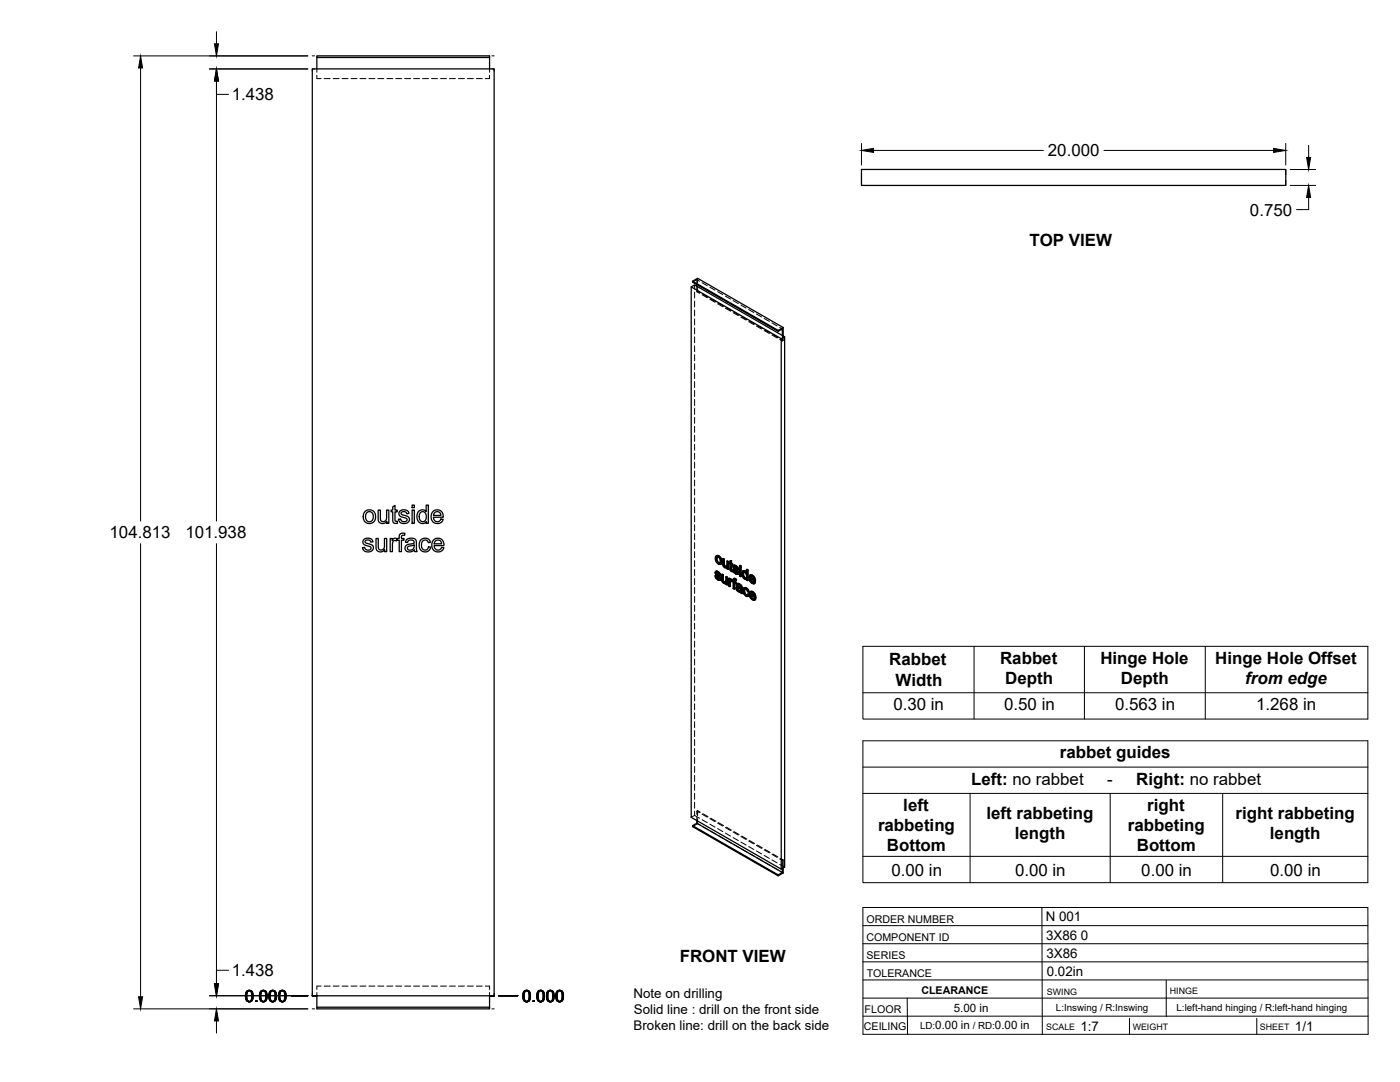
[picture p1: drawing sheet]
<svg xmlns="http://www.w3.org/2000/svg" width="559mm" height="432mm" viewBox="0 0 559 432" stroke-linecap="round" stroke-linejoin="round" font-family="sans-serif">
<!-- layer: Visible -->
<g fill="none" stroke="#000" stroke-width=".51">
<path d="M124.7 27.5h72.5v369.9h-72.5zM126.5 22.9v4.6M195.4 22.9h-68.9v-.6h68.9v5.2M343.9 67.6h169.3v6.4h-169.3zM275.9 114.5l35.9 20.7v211.7l-35.9-20.7zM275.9 114.5l1.3-.8 36 20.7M276.4 112.2l2-1.1 34.2 19.6M278.1 113.6v.6M310.6 131.9l-34.2-19.7v.4l34.2 19.6M311.8 135.2l1.4-.8v211.7l-1.4 .8M312.6 130.7l-2 1.2v.3l1.7-.9v2.6M312.6 130.7v3.4"/>
<path d="M145.2 215.4l1.6-.6a1.73 1.73 0 0 1 2 1.4l-.8 .2a1.14 1.14 0 0 0-1.2-.9 1.14 1.14 0 0 0-1.1 .9l1.2 .6a2.18 2.18 0 0 1 2.1 1.2 2.2 2.2 0 0 1-1.7 2.1 2.2 2.2 0 0 1-2.5-1.2l-.1-.5 .9-.2a1.23 1.23 0 0 0 1.2 1.2 1.23 1.23 0 0 0 1.2-1.2l-.8-.4a2.63 2.63 0 0 1-2.3-1.3l-.1-.7zM145.8 204a2.63 2.63 0 0 1 4.1 2.1 2.63 2.63 0 0 1-4 2.3 3.3 3.3 0 0 1-.1-4.4zM146.3 204.7l.8-.5a2.04 2.04 0 0 1 1.9 1.7 2.04 2.04 0 0 1-1.2 2.3l-1-.1-.8-1-.1-1.5zM150.1 214.9h.9v2.9a1.32 1.32 0 0 0 1.3 1.7 1.32 1.32 0 0 0 1.2-1.8v-2.8h.8v5.3h-.7v-.8a1.87 1.87 0 0 1-2.3 .8 1.87 1.87 0 0 1-1.2-2.1zM150.9 203.6h.9v2.9a1.32 1.32 0 0 0 1.3 1.7 1.32 1.32 0 0 0 1.2-1.8v-2.8h.9v5.2h-.8v-.8a1.87 1.87 0 0 1-2.2 .9 1.87 1.87 0 0 1-1.3-2.1zM155.7 214.9h.8v.8a1.27 1.27 0 0 1 2.1-.7l.7-.1v-.6a1.51 1.51 0 0 1 .7-1.4 1.51 1.51 0 0 1 1.6 0l-.1 .7a.81 .81 0 0 0-.9 0 .81 .81 0 0 0-.4 .8v.5h1v.7h-1v4.6h-.9v-4.6h-.7v-.4l-.3 .7-.3-.1a1.18 1.18 0 0 0-1.2 .4 1.18 1.18 0 0 0-.2 1.2v2.8h-.9zM156.8 202.3l.8-.6v1.9h.9v.7h-.9v3.3a.55 .55 0 0 0 .4 .5 .55 .55 0 0 0 .5-.1l.2 .8-.7 .1a1.16 1.16 0 0 1-1.2-1.6v-3h-.7v-.7h.7zM159.6 204l1.5-.5a1.73 1.73 0 0 1 2.1 1.4l-.9 .1a1.13 1.13 0 0 0-1.1-.9 1.13 1.13 0 0 0-1.1 1l1.2 .5a2.18 2.18 0 0 1 2.1 1.3 2.19 2.19 0 0 1-1.9 2.1 2.19 2.19 0 0 1-2.4-1.6l.8-.3a1.21 1.21 0 0 0 1.3 1.2 1.21 1.21 0 0 0 1.1-1.3l-.7-.3a2.63 2.63 0 0 1-2.3-1.3l-.1-.7zM162.2 215.5l1.7-.7 1.2 .1 .8 .4 .6 4.9h-1l-.1-.7a2.02 2.02 0 0 1-2.2 .8 2.02 2.02 0 0 1-1.5-1.8l.8-1.1 1.8-.4a.78 .78 0 0 0 1-.7 .78 .78 0 0 0-1-.8 1.27 1.27 0 0 0-1.6 1l-.9-.1zM162.8 218.2l1.6-.4a.49 .49 0 0 1 .7-.3 .49 .49 0 0 1 .2 .7v.1a1.36 1.36 0 0 1-1.2 1.2 1.36 1.36 0 0 1-1.5-.9zM164.5 203.6h.9v5.2h-.9zM164.5 201.6h.9v1h-.9z"/>
<path d="M167.1 204.1a1.97 1.97 0 0 1 3 .1v-2.6h.9v7.2h-.9v-.6a2.16 2.16 0 0 1-2.6 .4 2.16 2.16 0 0 1-1.1-2.4zM167.7 204.7l.5-.4a2.03 2.03 0 0 1 2 1.3 2.03 2.03 0 0 1-.7 2.3l-.2 .2a1.99 1.99 0 0 1-1.9-1.1 1.99 1.99 0 0 1 .3-2.2zM168 215.4a2.22 2.22 0 0 1 3.8 1l-.9 .2a1.47 1.47 0 0 0-1.9-.9 1.47 1.47 0 0 0-.8 2l.2 .9 .6 .8a1.33 1.33 0 0 0 2-1.2l.9 .1-.4 1.1a2.41 2.41 0 0 1-3 .6 2.41 2.41 0 0 1-1.2-2.9zM172.8 204.2a2.45 2.45 0 0 1 2.9-.5 2.45 2.45 0 0 1 1.2 2.7h-3.9l.2 .9a1.48 1.48 0 0 0 1.4 .9 1.48 1.48 0 0 0 1.4-1.1l.9 .1-.3 .7a2.64 2.64 0 0 1-3.7 .5 2.64 2.64 0 0 1-.5-3.7zM173 215.5a2.45 2.45 0 0 1 3-.4 2.45 2.45 0 0 1 1.2 2.6h-3.9l.2 .9a1.48 1.48 0 0 0 1.4 .9 1.48 1.48 0 0 0 1.4-1l.9 .1a2.58 2.58 0 0 1-3.6 1.4 2.58 2.58 0 0 1-1-3.7zM173.5 204.6l.7-.4a1.43 1.43 0 0 1 1.8 1.5h-3zM173.8 215.9l.7-.4a1.43 1.43 0 0 1 1.8 1.5h-3zM285.4 229.8l.4 .2M285.7 228l.9 .1M285.8 230l.2-.2 .2 .6-.2 .2zM285.9 228.7l.4 .3M285.9 228.9l1.5 1.1"/>
<path d="M285.9 221.8h1.1zM285.9 221.8l-.3 .5-.1 1 .9 1.5a.98 .98 0 0 0 1.4 .2M286 227.9l-.4 .2M286 223.1l.2 .9M286 230.6l.5 .4h.5M286 228.1h.6l.5 .4M286 229.8h-.6l.5 1.1 .8 .6h.7M286.1 229.2l1.5 1.2M286.1 228.5v.1M286.1 228.8l-.2-.2 .6 .1 .9 1M286.2 224l.2-.1 .6 .6-.3 .2zM286.2 230.4l.5 .5"/>
<path d="M286.2 227.9l-.6 .3-.1 .6 1.5 1.8-.1 .5M286.4 222.3l-.2 .6M286.4 228.2l1.1 .8M286.4 223.9l-.2-1-.2 .2a.67 .67 0 0 1 .6-.9 .67 .67 0 0 1 .7 .8l.2 .9a.55 .55 0 0 1-.1 .7 .55 .55 0 0 1-.7 .1M286.5 231l.4 .1M286.7 221.9l.9 .9 .2-.1 .4 1.3M286.9 228.6l.4 .5 .2-.1 .2 .5-.3 .2-.1-.6M287 224.5l.3 .1M287 221.8l.8 .9M287 231.1h-.1M287.1 230.1l.3 .5 .2-.2 .1 .5M287.4 230.6l.1 .5 .2-.2-.1 .5"/>
<path d="M287.5 231.1l-.1 .4 .2-.1-.3 .2M287.6 222.8l.4 1.4 .2-.2-.2 .9M287.8 225.1l-.2 .1M288 224.2l-.2 .9M288 229.2l.7 .2v2.2M288.5 223l.6 .1 .1 2.2M288.5 229.5v2.2l.2-.1 .2 .4M288.5 231.7l.2 .4 .5 .2M288.7 232.1l.9 .3-.2 .1M288.7 229.4l-.7-.2 .1 2.5 .8 1.1h.9M288.9 223.2v2.3l.3-.2 .1 .5M288.9 225.5l.2 .4 .6 .2"/>
<path d="M289 232.4l.4 .1M289.1 225.9l.3 .3h.6l-.2 .1M289.1 223.1l-.6-.1 .1 2.7 .7 .9 .9-.1v.5l.4 .2M289.4 226.2l.4 .1M289.7 230.2l.7 .1v3l-.2 .2v-3M289.8 232.8v.4l.4 .3M289.8 232.8l-.2 .1M290.1 224l.7 .1v3l-.2 .1v-3M290.2 226.6l-.2 .1M290.4 230.3l-.7-.1v1.8l-.3 .5M290.8 224.1l-.7-.1v1.9l-.3 .4M290.8 230.8l.7 .1v.4"/>
<path d="M291.2 231.1v.4l.8-.3M291.3 224.4l-.3 .1v.4l.3 .1 .1 2.5 .4 .5 .7 .1-.1-.5h-.4M291.3 223.9l.7-.2v1.1M291.4 232l.1 2-.2 .1v-1.6M291.5 230.9l-.7-.1v3l.5 .3M291.5 231.3l.5-.1 .4 .3M291.6 231.8v.1M291.7 231.1l-.3 .2M291.8 223.9v1l.6 .1M291.8 224.9l.6 .1-.2 .6v-.4M291.8 231.3l.4 .4M291.8 227.4l.4 .1"/>
<path d="M291.9 227.5l.5 .1M292 223.7l-.7 .2v.8l-.3-.2M292 225.4v1.8M292.1 232.1l-.6-.3v.6M292.2 231.6h.4v.3zM292.2 225.6l-.4-.3v2l.3 .1M292.2 232.1l.4 .2v2.6l.5 .2M292.2 231.6v.5M292.2 231.8l-.1 .3M292.2 227.7l.1 .5M292.2 232.1h-.1M292.5 227.4l.4 .2"/>
<path d="M292.8 225.7h.9M292.9 230.9l1.1 .3M292.9 227.6l.2-.1 .2 .5-.2 .2zM293 226.3l.4 .4M293 226.5l1.5 1.1M293.1 232.1l.7 .2-.2 .5v-.4M293.1 225.5l-.3 .2M293.1 230.8l-.3 .2M293.1 228.2l.5 .4h.6M293.1 225.7l1.2 .4M293.1 227.5l-.6-.1 .4 1 1 .8 .6-.1M293.2 226.8l1.6 1.2"/>
<path d="M293.2 226.1v.1M293.3 226.4l-.3-.2 .7 .2 .8 .9M293.3 231.5v.5M293.3 232.6v2.4l-.2 .1v-2.6l.5 .3M293.3 231.1l.7 .1-.3 .6 .1-.4M293.3 228l.5 .5M293.3 225.6l-.6 .2-.1 .6 1.5 1.8-.1 .5M293.5 225.8l1.1 .8M293.6 230.9l-.8 .1-.2 .6M293.6 228.6l.4 .1M293.7 231.8l-.6-.3v.6l.7 .2M294 233l-.2 .4 .5 .3"/>
<path d="M294 233l.6-.2 .6 .2M294 226.3l.4 .4 .2-.1 .2 .5-.3 .2-.1-.6M294.1 234.2l.6-.1 .9 .4M294.1 228.7h-.1M294.2 227.8l.3 .4 .3-.2 .1 .6M294.2 235l.2 .4 .6 .2M294.3 234.8l.3 .5M294.3 234.1l-.3 .2M294.4 235.4l.3 .4h.7h-.7M294.4 234.7l-.1 .1M294.4 232.9l1.4 .5M294.5 234.7l.4 .1a.59 .59 0 0 1 .6 .3 .59 .59 0 0 1-.1 .7l-.2 .1"/>
<path d="M294.5 234.7l-.2 .1M294.5 234.7l-.1 .2M294.5 228.2l.1 .5 .3-.1-.2 .4M294.6 233.4l-.3 .3 .3-.3 .7 .5a.36 .36 0 0 1 .3 .4 .36 .36 0 0 1-.4 .3l-.8-.3M294.6 234.1l-.8 .3 .1 .9 .9 .9h.8l.6 .7M294.6 228.7l-.1 .4 .2-.1-.3 .2M294.6 232.8l-.5 .2M295 233.2l1.1 .6M295.2 226.9l.6 .1zM295.2 225.7l.6 .1zM295.2 226.9v3l.4 .2M295.2 225.7v.6l.4 .2"/>
<path d="M295.6 233.6l.6 .7M295.8 227v3l-.2 .1v-3M295.8 225.8l-.2 .7v-.5M295.8 234l.2 .4 .2-.1 .1 2.1M296 234.4v2.1l.3-.1 .1 .4-.2 .1-.2-.4M296.6 229.2l.2 1M296.6 227.8h.9l.4 .4M296.7 227.8l-.2 .1M296.8 230.2l.2-.2 .5 .6-.2 .1zM296.8 228.4l.6 .1 .5 1v1.1l-.6 .1M296.8 228.4l-.2 .8 .2-.2 .2 1M296.8 228.4h.1"/>
<path d="M296.9 227.7l-.2 .1M297 228.3l-.2 .7M297 235.9l.2 1 .2-.1 .6 .5M297.1 234.6h.9l.7 .7M297.2 236.9l.6 .6 .5-.1M297.2 228l.7 .3M297.3 234.5l-.4 .2M297.4 235.1l-.2 .7M297.5 227.8l-.5-.1a1.76 1.76 0 0 0-.2 3.1l.7 .4 .5-.1M297.5 230.6l.3 .1M297.8 234.8l.6 .6 .3-.1 .3 .9-.2 .1-.4-.9M297.9 227.3l.7 .1v4.2l-.2 .1v-4.1"/>
<path d="M298 231.1v.4l.4 .2M298 231.1l-.2 .1M298 234.6a1.11 1.11 0 0 0-1.4 .3 1.11 1.11 0 0 0 0 1.4l.7 1.3 1.2 .4M298.4 237.1l.4 .3M298.6 227.4l-.7-.1v1.5l-.3-.5M298.8 236.3l-.4-.2-.4-.7a.52 .52 0 0 0-.8-.2 .52 .52 0 0 0 0 .8l.2 .8M298.8 237.4l.3-.1-.6 .7zM299.1 237.3l-.5-.3-.4 .6-.4-.1M299.3 229.6l1.1-.1 .8 .9M299.4 230.5l1.5 .9-.5-1.1a.52 .52 0 0 0-.6-.3 .52 .52 0 0 0-.4 .5l.2-.1 1.2 .7M299.4 236.1h1.1l.8 .9M299.6 237.1l1.4 .8-.5-1a.51 .51 0 0 0-.5-.4 .51 .51 0 0 0-.4 .6l1.4 .5"/>
<path d="M299.6 231.8l.6 .6h.6M299.6 231.1l.2 .6M299.8 230l-.2 .4M299.8 237.6l.2 .7M299.8 238.4l.5 .6 .6-.1M299.9 236.5l-.1 .4M300.1 229.7l.9 .8 .2-.1 .3 1.4M300.2 232.4l.4 .1M300.3 236.2l.8 .9 .2-.1 .4 1.3M300.3 239l.4 .1M300.4 229.5l-.9-.1-.6 .8 .2 1.3 .7 1.1a.95 .95 0 0 0 1 .4 .95 .95 0 0 0 .7-.6M300.5 236.1l-.7-.2-.7 .7 .1 1.5 .8 1.1a.94 .94 0 0 0 .9 .4 .94 .94 0 0 0 .8-.7"/>
<path d="M300.7 232.4l-.1 .1M300.8 239l-.1 .1M300.9 232.2l.4 .3M301 230.5l.3 1.4 .2-.1-.2 .1M301 238.7l.5 .4M301.1 237.1l.4 1.4 .2-.2-.2 .2M301.3 232l-1.9-1.1 .2 .9 .2-.1 .6 .6M301.5 238.6l-2-1.1 .3 .9 .2-.1 .5 .5M301.5 232.4l-.5 .5M301.5 232.4l-.4-.3-.5 .4M301.7 238.9l-.5 .6M301.7 238.9l-.5-.3-.5 .5"/>
<path d="M278.1 327.5v1l-1.7 1v.4l34.2 19.6v-.4l-34.2-19.6M278.1 328.5l34.2 19.7-1.7 .9M312.3 346.6v1.6M312.6 346.4v2l-2 1.1M126.5 397.4v5.2h68.9v-.6h-68.9M195.4 397.4v4.6"/>
</g>
<!-- layer: Hidden -->
<g fill="none" stroke="#000" stroke-width=".4">
<path d="M126.5 27.5v1.3M126.5 30v1.4h1.7M129.4 31.4h2.4M133 31.4h2.3M136.5 31.4h2.4M140.1 31.4h2.4M143.7 31.4h2.3M147.3 31.4h2.3M150.8 31.4h2.4M154.4 31.4h2.4M158 31.4h2.3M161.5 31.4h2.4"/>
<path d="M165.1 31.4h2.4M168.7 31.4h2.4M172.3 31.4h2.3M175.8 31.4h2.4M179.4 31.4h2.4M183 31.4h2.4M186.5 31.4h2.4M190.1 31.4h2.4M195.4 27.5v1.3M195.4 30v1.4h-1.7M277.2 113.7v1.7M277.2 116.6v2.4"/>
<path d="M278.1 111.6v2M278.1 114.2v2.2M278.1 111.6l-1.7 1M278.1 111.6l1.1 .6M278.4 116.2l-.3 .2 1.1 .7M278.4 111.1v2M278.4 114.3v1.9M278.4 116.2l1.1 .7M280.2 112.8l2.1 1.2M280.2 117.6l2.1 1.2M280.6 117.5l2 1.2M283.3 114.6l2.1 1.2"/>
<path d="M283.3 119.4l2.1 1.2M283.7 119.3l2 1.1M286.4 116.4l2.1 1.2M289.5 118.2l2.1 1.2M292.6 120l2.1 1.2M277.2 120.1v2.4M277.2 123.7v2.4M277.2 127.3v2.4M277.2 130.9v2.3M277.2 134.4v2.4M277.2 138v2.4M286.4 121.2l2.1 1.2"/>
<path d="M286.7 121l2.1 1.2M289.5 123l2.1 1.2M289.9 122.8l2 1.2M292.6 124.8l2.1 1.2M292.9 124.6l2.1 1.2M295.7 121.8l2.1 1.1M295.7 126.6l2.1 1.1M296 126.4l2.1 1.2M298.8 123.5l2.1 1.2M298.8 128.4l2.1 1.1M299.1 128.2l2.1 1.1M301.9 125.3l2.1 1.2"/>
<path d="M301.9 130.1l2.1 1.2M302.2 129.9l2.1 1.2M305 127.1l2.1 1.2M305 131.9l2.1 1.2M305.3 131.7l2.1 1.2M308.1 128.9l2.1 1.2M308.1 133.7l2.1 1.2M308.4 133.5l2.1 1.2M311.2 130.7l1.1 .6M311.2 135.5l1.1 .6M311.5 135.3l1.1 .6M312.3 133.9v2.2l.3-.2v-1.8"/>
<path d="M277.2 141.6v2.4M277.2 145.1v2.4M277.2 148.7v2.4M277.2 152.3v2.4M277.2 155.9v2.3M277.2 159.4v2.4M277.2 163v2.4M277.2 166.6v2.4M277.2 170.1v2.4M277.2 173.7v2.4M277.2 177.3v2.4M277.2 180.9v2.3"/>
<path d="M277.2 184.4v2.4M277.2 188v2.4M277.2 191.6v2.4M277.2 195.2v2.3M277.2 198.7v2.4M277.2 202.3v2.4M277.2 205.9v2.3M277.2 209.4v2.4M277.2 213v2.4M277.2 216.6v2.4M277.2 220.2v2.3M277.2 223.7v2.4"/>
<path d="M277.2 227.3v2.4M277.2 230.9v2.4M277.2 234.4v2.4M277.2 238v2.4M285.6 229.7l.3 .9-.2 .1M285.7 228.4l-.2 .6M285.7 228.1l-.3 .4M285.7 222.7l.4 1.3-.2 .2M285.7 228.9l.3 .4-.2 .1M285.9 228l-.4 .2M285.9 230.6l.8 .7-.2 .1M286 229.3l1.2 1.1-.3 .1"/>
<path d="M286.1 224l.9 1-.3 .1M286.1 228.5h.5l-.2 .2M286.1 221.7l-.6 1.1M286.2 222.3l.8-.1-.3 .2M286.6 228.5l.4 .4-.2 .1M286.7 231.3l.6 .2-.3 .1M287 222.2l.5 .6-.2 .2M287 225l.6 .1-.2 .2M287 228.9l.2 .5-.2 .1M287.1 231h-.1M287.1 231l-.1 .1M287.2 230.4l.1 .3-.2 .2"/>
<path d="M287.2 229.4l.5 .1M287.3 230.7l-.2 .3M287.5 231.4l-.2 .1M287.5 224.6h-.2M287.5 222.8l.2 1-.2 .1M287.7 223.8l-.4 .9M287.8 225.1h-.2M288.3 229.1v2.4l-.2 .1M288.3 231.5l-.1 .6M288.4 231.9l.3 .4-.2 .2M288.7 222.9v2.3l-.2 .2M288.7 225.2l-.1 .6"/>
<path d="M288.7 232.3l.5 .4-.3 .1M288.8 225.7l.3 .4-.2 .1M289.1 226.1l.5 .4-.3 .1M289.2 232.7h.8l-.2 .1M289.6 226.5l.8-.1-.2 .1M289.6 232.4h.1M289.8 232.4l-.3 .1M289.8 232.8h.1M289.9 232.2l-.3 .2M289.9 230.1v1.9l-.3 .3M290 232.7l-.2 .5M290 233.1l.4 .2"/>
<path d="M290 226.2h.1M290.2 226.1l-.3 .2M290.2 226.5v.1M290.3 226l-.3 .2M290.3 223.8v1.9l-.3 .4M290.4 226.4l-.2 .6M290.4 226.9l.4 .2M291.1 230.7v3l-.3 .1M291.1 233.7l.4 .3M291.2 224.7l.4 .2-.3 .1M291.2 224.3l-.2 .6M291.3 224.4l.3 .1"/>
<path d="M291.5 231.3v.1M291.6 224.9v2.4l-.2 .1M291.6 223.8l-.3 .9M291.6 227.3l.2 .3-.2 .2M291.7 231.2l-.5 .3M291.7 231.7l-.1 .1M291.7 231.7h.3l-.2 .1M291.8 225.3l.2-.1v.2M291.8 227.6l.4 .3-.2 .1M292 231.7l.3 .3M292 225.2l.4 .2M292.2 227.9l.3 .2"/>
<path d="M292.2 231.8l.3-.1-.2 .3M292.3 232l-.1 .1M292.4 231.5l.1 .1M292.5 231.9l.3 .2-.2 .2M292.5 231.7l-.3 .4M292.5 231.5l-.3 .2M292.6 231.6l.2 .2M292.7 227.3l.3 .9-.2 .1M292.8 226l-.1 .6M292.8 232.1v2.7l-.2 .1M292.8 234.8l.5 .2M292.9 226.5l.3 .4-.3 .2"/>
<path d="M292.9 225.7l-.4 .4M292.9 231l-.3 .9M293 225.6l-.4 .2M293 230.8l-.3 .3M293 228.2l.8 .7-.2 .1M293.1 232.5l.2-.1v.2M293.1 226.1h.1M293.1 231.5h.2M293.2 226.9l1.1 1.1-.3 .1M293.3 232.4l.5 .3M293.3 226l-.2 .2M293.3 226l.5 .1-.3 .2"/>
<path d="M293.4 231.4l.2 .1-.2 .1M293.6 231.5l.3 .1M293.8 226.1l.4 .4-.3 .1M293.8 228.9l.6 .2-.3 .1M294 234.6l.2 .8-.2 .1M294 233l.3-.1-.5 .5M294 233.3l.5 .3M294.1 234.3l-.3 .4M294.2 228.6h.1M294.2 226.5l.1 .5-.2 .1M294.2 234.1l-.4 .3M294.2 235.4l.7 .6-.3 .1"/>
<path d="M294.3 228.6l-.2 .1M294.3 228l-.1 .5M294.3 227l.5 .1M294.4 228.3l-.1 .3M294.5 233.4h.1M294.5 234.7h.1M294.5 234.7h-.1M294.6 234.6l-.3 .2M294.6 229l-.2 .1M294.7 234.6l1.1 .4-.2 .1M294.7 233.3l.5 .1-.3 .2M294.9 236l.5 .2-.3 .1"/>
<path d="M295.2 233.4l.5 .5-.3 .1M295.4 236.2l.4-.1-.2 .1M295.4 226.7v3l-.2 .2M295.4 225.6l-.2 .7M295.4 229.7l.4 .3M295.4 226.2l.4 .2M295.6 234.5h.2M295.6 235.7l-.2 .2M295.7 233.9l.1 .5-.2 .1M295.7 235.6l-.2 .2M295.8 235l-.3 .7M295.8 234.4l-.2 .3"/>
<path d="M295.8 236.1l-.1 .5M295.9 236.5l.5 .3M296.4 228.8l.1 .9-.2 .1M296.5 229.7l.4 .8-.2 .1M296.5 228l-.4 .9M296.7 227.8l-.5 .4M296.8 235.5l.3 1.4-.2 .1M296.9 230.5l.6 .5-.3 .1M296.9 234.8l-.3 .9M297 228.3h.5l-.2 .1M297 228.3l-.2 .1M297 228.3h.1"/>
<path d="M297.1 236.9l.9 .9-.2 .1M297.1 234.5l-.4 .4M297.4 235.1l-.2 .1M297.5 235l.5 .1-.2 .1M297.5 231l.5 .1M297.5 228.3l.5 .6-.2 .1M297.9 228.3l.3 .4M298 237.8l.7 .1M298 235.1l.4 .3-.2 .2M298 228.9l.2 .7-.2 .4M298 230.6l-.2 .1M298.2 227.2l-.3 1.6"/>
<path d="M298.2 229.9l-.4 .8M298.2 231l-.2 .5M298.2 231.4l.4 .2M298.4 235.4l.2 .6-.2 .1M298.4 237.4h-.1M298.6 236l.4 .2M298.6 237l-.4 .6M299.1 230.4l.4 1.4-.2 .1M299.3 237l.3 1.3-.2 .1M299.4 230.9l.2-.1v.3M299.5 231.8l.9 .9-.2 .1M299.5 229.4l-.6 1.1"/>
<path d="M299.5 237.5l.2-.2 .1 .3M299.6 238.3l.9 .9-.2 .2M299.6 230.8l1.9 1.1M299.6 236l-.5 1.1M299.7 237.3l2 1.2M299.8 230h-.2M299.9 229.9l.5 .1-.3 .1M299.9 236.5l-.1 .1M300 236.5h.5l-.2 .1M300.4 230l.5 .5-.2 .2M300.4 232.7l.7 .2-.2 .1M300.5 236.5l.6 .6-.3 .1"/>
<path d="M300.5 239.2l.8 .2-.2 .1M300.8 232.3v.1M300.8 232.3l-.1 .1M300.8 231.1l.3 .1M300.9 232.3l-.2 .2M300.9 230.5l.2 .7-.2 .2M300.9 238.9h.1M300.9 238.9l-.1 .1M301 237.6l.2 .2M301 238.9l-.2 .1M301.1 237.1l.1 .7-.2 .1M301.1 232.1l-.3 .2"/>
<path d="M301.2 238.6l-.3 .3M301.2 232.8l-.1 .1M301.4 239.4h-.1M277.2 241.6v2.4M277.2 245.2v2.3M277.2 248.7v2.4M277.2 252.3v2.4M277.2 255.9v2.4M277.2 259.4v2.4M277.2 263v2.4M277.2 266.6v2.4M277.2 270.2v2.3"/>
<path d="M277.2 273.7v2.4M277.2 277.3v2.4M277.2 280.9v2.4M277.2 284.4v2.4M277.2 288v2.4M277.2 291.6v2.4M277.2 295.2v2.3M277.2 298.7v2.4M277.2 302.3v2.4M277.2 305.9v2.4M277.2 309.5v2.3M277.2 313v2.4"/>
<path d="M277.2 316.6v2.4M277.2 320.2v2.3M277.2 323.7v1.7M277.2 325.4l-1.3 .8M277.2 325.4l2 1.1M278.1 325v-1.3l.3-.2v2M278.1 326.2v1.3M278.1 323.7l1.1 .6M278.4 328.7l-2 1.2M278.4 326.7v2M278.4 323.5l1.1 .6M278.4 328.7l1.1 .6"/>
<path d="M280.2 324.9l2.1 1.2M280.2 327.1l2.1 1.2M280.6 324.7l2 1.2M280.6 329.9l2 1.2M283.3 326.7l2.1 1.2M283.3 328.9l2.1 1.2M283.7 326.5l2 1.2M283.7 331.7l2 1.2M286.4 328.5l2.1 1.2M286.4 330.7l2.1 1.2M286.7 328.3l2.1 1.2M286.7 333.5l2.1 1.2"/>
<path d="M289.5 330.3l2.1 1.1M289.5 332.5l2.1 1.2M289.9 330.1l2 1.2M289.9 335.3l2 1.2M292.6 332l2.1 1.2M292.6 334.3l2.1 1.1M292.9 331.9l2.1 1.2M292.9 337.1l2.1 1.1M295.7 333.8l2.1 1.2M295.7 336l2.1 1.2M296 333.7l2.1 1.1M296 338.8l2.1 1.2"/>
<path d="M298.8 335.6l2.1 1.2M298.8 337.8l2.1 1.2M299.1 335.4l2.1 1.2M301.9 337.4l2.1 1.2M301.9 339.6l2.1 1.2M302.2 337.2l2.1 1.2M305 339.2l2.1 1.2M305.3 339l2.1 1.2M299.1 340.6l2.1 1.2M302.2 342.4l2.1 1.2M305 341.4l2.1 1.2M305.3 344.2l2.1 1.2"/>
<path d="M308.1 341l2.1 1.2M308.1 343.2l2.1 1.2M308.4 340.8l2.1 1.2M308.4 346l2.1 1.2M311.2 342.8l1.1 .6 .3-.2M311.2 345l2 1.1M311.5 342.6l1.1 .6M311.5 347.7l1.1 .7M312.3 343.4v3.2M312.6 343.2v3.2M126.5 396.1v1.3M128.2 393.5h-1.7v1.4"/>
<path d="M129.4 393.5h2.4M133 393.5h2.3M136.5 393.5h2.4M140.1 393.5h2.4M143.7 393.5h2.3M147.3 393.5h2.3M150.8 393.5h2.4M154.4 393.5h2.4M158 393.5h2.3M161.5 393.5h2.4M165.1 393.5h2.4M168.7 393.5h2.4"/>
<path d="M172.3 393.5h2.3M175.8 393.5h2.4M179.4 393.5h2.4M183 393.5h2.4M186.5 393.5h2.4M190.1 393.5h2.4M193.7 393.5h1.7v1.4M195.4 396.1v1.3"/>
</g>
<!-- layer: Reference -->
<g fill="none" stroke="#000" stroke-width=".4">
<path d="M124.7 22.3h.9M125.6 27.5h-.9v.9M196.3 27.5h.9v.9M196.3 22.3h.9M343.9 67.6v2.1M343.9 71.9v2.1M513.2 67.6v2.1M513.2 71.9v2.1M124.7 396.5v.9h.9M124.7 397.4h1.8zM195.4 397.4h1.8zM197.2 396.5v.9h-.9"/>
<path d="M124.7 402.6h.9M196.3 402.6h.9"/>
</g>
<!-- layer: Hidden Narrow -->
<path d="M286.7 230l-.2 .1M288.3 231l-.3 .1M288.7 224.7l-.2 .2M289.9 231.7l-.2 .1M290.3 225.4l-.2 .2M291.6 226.7l-.3 .1M292.8 231.4l-.2 .2M293.8 227.6l-.2 .1M295.1 234.7l-.2 .1M295.8 235.1l-.2 .2" fill="none" stroke="#000" stroke-width=".4"/>
<!-- layer: Visible Narrow -->
<path d="M286.7 229.4l-.2 .1M288.7 231l-.2 .2M289.1 224.8l-.2 .1M292 226.9l-.2 .2M293.3 231.7l-.2 .1M293.8 227l-.2 .1M295 234.3l-.2 .1M296.2 234.8l-.2 .1M296.2 235.5l-.2 .1" fill="none" stroke="#000" stroke-width=".4"/>
<!-- layer: Titleblock -->
<path d="M344.4 362.2h201.6l.1 50.6h-201.7zM344.4 369.4h201.6M344.4 376.6h201.6M415.9 362.2l.1 50.6M344.4 383.9h201.6M344.4 391.1h201.6M344.4 398.3h201.6M362.1 398.3l.1 14.4M465.5 391.3v14.4M344.4 405.5h201.7M450.8 406.4v6.4M501.6 406.4v6.4" fill="none" stroke="#000" stroke-width=".4"/>
<!-- layer: Custom Tables -->
<path d="M344.4 257.9h201.6v29.1h-201.6zM388.8 257.9v29.1M432.8 257.9v29.1M481.1 257.9v29.1M344.4 276.5h201.6M344.4 295.6h201.6v56.7h-201.6zM344.4 306.1h201.6M344.4 316.6h201.6M387.2 316.6v35.7M443.1 316.6v35.7M488 316.6v35.7M344.4 341.8h201.6" fill="none" stroke="#000" stroke-width=".4"/>
<!-- layer: FD_Dimensions -->
<g fill="none" stroke="#000" stroke-width=".4">
<path d="M86.4 12.7v4.8M53.3 22.3h69.6M56.1 27.1v180.9M83.6 27.5h39.3M86.4 37.2v.5h4.8M86.4 32.3v175.7M343.9 57.2v8.7M513.2 57.2v8.7M522.3 58v4.8M348.7 60h67.8M440.6 60h67.8M515 67.6h10.1"/>
<path d="M515 74h10.1M522.3 78.8v4.9h-4.8M56.1 217v180.8M86.4 217v175.6M83.6 397.4h39.3M91.2 387.2h-4.8v.5M199 397.4h7.7M53.3 402.6h69.6M86.4 407.4v4.9"/>
</g>
<path d="M85.6 17.5h1.6l-.8 4.8zM56.1 22.3l.8 4.8h-1.6zM86.4 27.5l.8 4.8h-1.6zM343.9 60l4.8-.8v1.6zM508.4 59.2l4.8 .8-4.8 .8zM521.5 62.8h1.6l-.8 4.8zM522.3 74l.8 4.8h-1.6zM55.3 397.8h1.6l-.8 4.8zM85.6 392.6h1.6l-.8 4.8zM86.4 402.6l.8 4.8h-1.6z" fill="#000" stroke="#000" stroke-width=".4"/>
<g font-size="6.7">
<text x="92.5" y="40">1.438</text>
<text x="418.3" y="62.4">20.000</text>
<text x="498.9" y="86">0.750</text>
<text x="410.9" y="98.2">TOP VIEW</text>
<text x="43.7" y="214.8">104.813</text>
<text x="74" y="214.8">101.938</text>
<text x="355" y="265.6">Rabbet</text>
<text x="399.2" y="264.9">Rabbet</text>
<text x="439.2" y="264.9">Hinge Hole</text>
<text x="485.1" y="264.9">Hinge Hole Offset</text>
<text x="357.5" y="273.6">Width</text>
<text x="401.2" y="273">Depth</text>
<text x="447.4" y="273">Depth</text>
<text x="497.1" y="273">from edge</text>
<text x="356.6" y="283.3">0.30 in</text>
<text x="400.8" y="283.3">0.50 in</text>
<text x="445.1" y="283.3">0.563 in</text>
<text x="501.4" y="283.3">1.268 in</text>
<text x="423" y="302.6">rabbet guides</text>
<text x="387.6" y="313.1">Left: no rabbet</text>
<text x="441.9" y="313.1">-</text>
<text x="453.5" y="313.1">Right: no rabbet</text>
<text x="360.6" y="323.6">left</text>
<text x="457.9" y="323.5">right</text>
<text x="393.8" y="326.9">left rabbeting</text>
<text x="493.2" y="326.9">right rabbeting</text>
<text x="350.5" y="331.6">rabbeting</text>
<text x="405" y="335">length</text>
<text x="450.2" y="331.6">rabbeting</text>
<text x="506.9" y="334.9">length</text>
<text x="354" y="339.7">Bottom</text>
<text x="453.7" y="339.6">Bottom</text>
<text x="355.8" y="349.4">0.00 in</text>
<text x="405.1" y="349.4">0.00 in</text>
<text x="455.5" y="349.4">0.00 in</text>
<text x="507" y="349.4">0.00 in</text>
<text x="271.3" y="383.8">FRONT VIEW</text>
<text x="92.5" y="389.6">1.438</text>
<text x="97.7" y="399.8">0.000</text>
<text x="208.4" y="399.8">0.000</text>
</g>
<g font-size="5.3">
<text x="417.4" y="367.6">N 001</text>
<text x="417.6" y="375.1">3X86 0</text>
<text x="417.7" y="382.2">3X86</text>
<text x="417.8" y="389.5">0.02in</text>
<text x="252.9" y="398.4">Note on drilling</text>
<text x="253" y="404.9">Solid line : drill on the front side</text>
<text x="252.9" y="411.2">Broken line: drill on the back side</text>
<text x="431.3" y="411.5">1:7</text>
<text x="516.9" y="411.5">1/1</text>
</g>
<g font-size="4.6">
<text x="380.7" y="403.7">5.00 in</text>
<text x="373.3" y="410.7">0.00 in</text>
<text x="397.1" y="410.7">0.00 in</text>
</g>
<g font-size="4.3">
<text x="345.8" y="368.4">ORDER NUMBER</text>
<text x="345.8" y="375.5">COMPONENT ID</text>
<text x="345.8" y="382.7">SERIES</text>
<text x="345.9" y="389.9">TOLERANCE</text>
<text x="367.7" y="396.7">CLEARANCE</text>
<text x="345.1" y="404.3">FLOOR</text>
<text x="344.8" y="411.1">CEILING</text>
</g>
<g font-size="3.9">
<text x="421.5" y="403.6">L:Inswing / R:Inswing</text>
<text x="469.6" y="403.6">L:left-hand hinging / R:left-hand hinging</text>
<text x="367.2" y="410.7">LD:</text>
<text x="388.2" y="410.7">/ RD:</text>
</g>
<g font-size="3.5">
<text x="417.9" y="397">SWING</text>
<text x="466.9" y="396.9">HINGE</text>
<text x="417.5" y="410.9">SCALE</text>
<text x="452.1" y="410.9">WEIGHT</text>
<text x="502.9" y="410.9">SHEET</text>
</g>
</svg>
